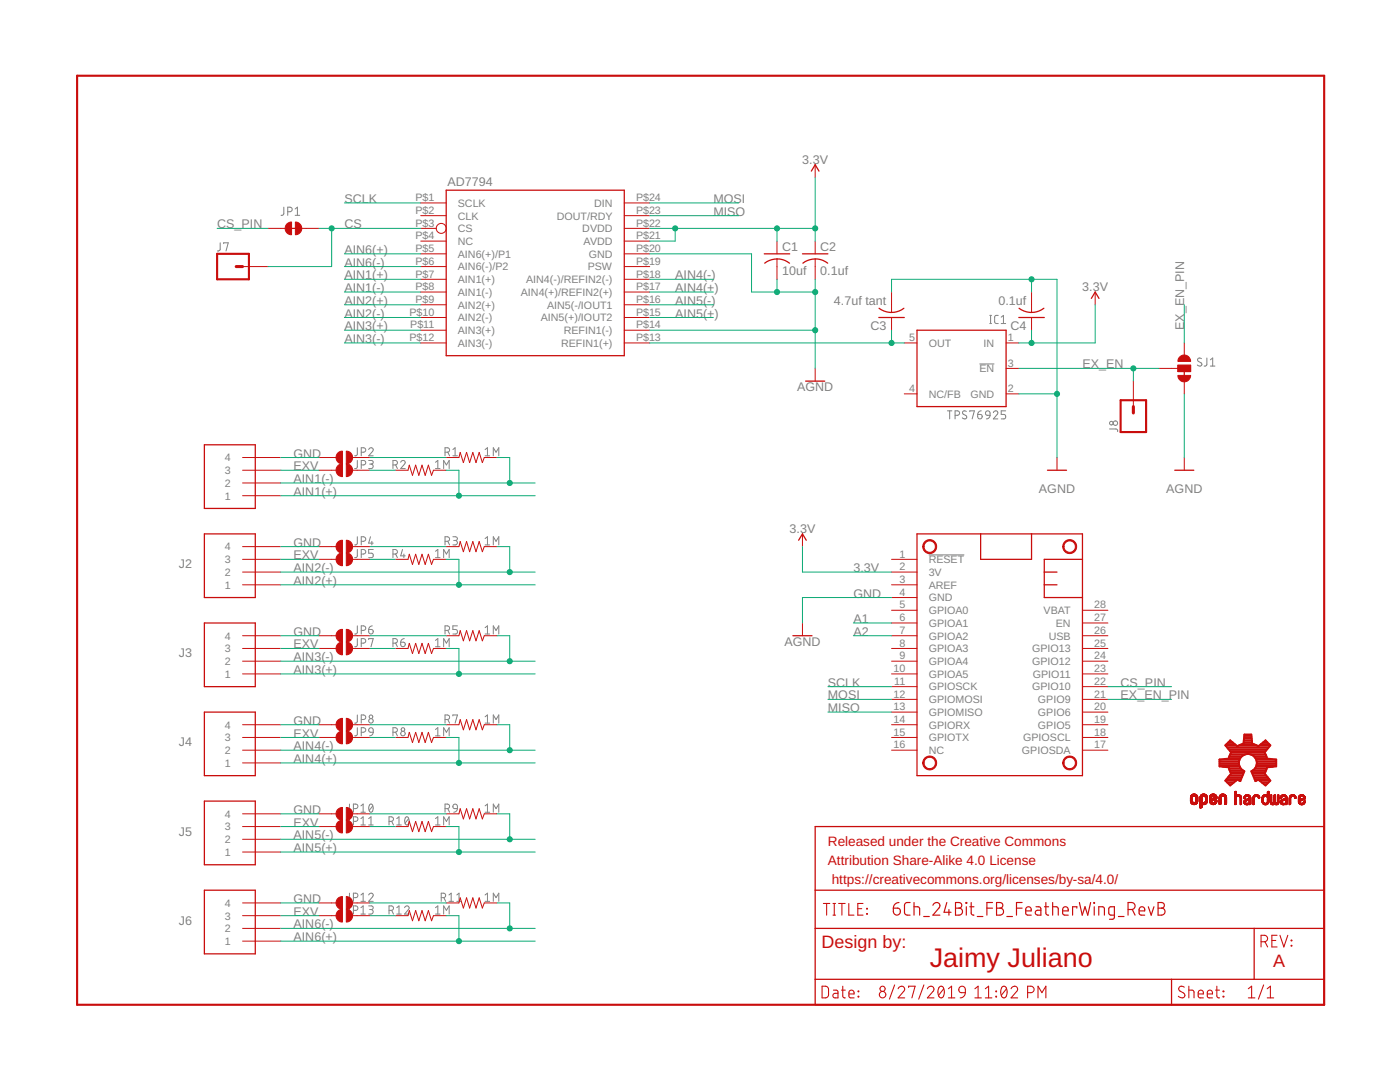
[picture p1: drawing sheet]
<svg xmlns="http://www.w3.org/2000/svg" width="279mm" height="216mm" viewBox="0 0 279 216" stroke-linecap="round" stroke-linejoin="round" font-family="sans-serif">
<g fill="none" stroke="#808080" stroke-width=".2">
<path d="M43.9 48.5v1.3l-.5 .3M44.6 48.6v-.1h1l-.5 1.6M56.6 41.3v1.4l-.5 .3M57.4 42.2h.5a.46 .46 0 0 0 .4-.4 .46 .46 0 0 0-.4-.5h-.5v1.7M58.9 43h.9M58.9 41.7l.5-.4v1.7M195.5 72.6h2.9M197.5 64.6h.4M197.5 62.9h.4M197.7 62.9v1.7M199.2 62.9h-.5l-.2 .4v1l.2 .2 .5 .1M199.8 64.6h.9"/>
<path d="M199.8 63.3l.5-.4v1.7M239.8 71.6a.42 .42 0 0 0-.6-.1 .42 .42 0 0 0-.1 .5l.7 .5a.46 .46 0 0 1-.2 .6 .46 .46 0 0 1-.6-.3M240.9 71.4l-.1 1.4-.5 .2M241.6 73h.9M241.6 71.8l.4-.4v1.6M71.3 89.3v1.4l-.2 .2-.3 .1M71.3 91.9v1.4l-.2 .2h-.3M72.1 90.2h.4a.44 .44 0 0 0 .5-.4 .44 .44 0 0 0-.5-.5h-.4v1.7M72.1 92.8h.4a.44 .44 0 0 0 .5-.5 .44 .44 0 0 0-.5-.4h-.4v1.6M73.6 89.7a.45 .45 0 0 1 .6-.3 .45 .45 0 0 1 .2 .7l-.8 .9h.9M73.6 91.9h.5a.36 .36 0 0 1 .4 .3 .36 .36 0 0 1-.4 .4h-.3M74 92.6a.44 .44 0 0 1 .5 .4 .44 .44 0 0 1-.5 .5h-.4"/>
<path d="M78.4 92.8h.5a.44 .44 0 0 0 .4-.5 .44 .44 0 0 0-.4-.4h-.5v1.6M79 92.8l.3 .7M80 92.2a.44 .44 0 0 1 .6-.3 .44 .44 0 0 1 .1 .7l-.7 .9h.9M86.9 92.2l.5-.3v1.6M86.9 93.5h.9M88.5 93.5v-1.6l.6 .9 .5-.9v1.6M88.8 90.2h.5a.44 .44 0 0 0 .4-.4 .44 .44 0 0 0-.4-.5h-.5v1.7M89.4 90.2l.3 .8M90.4 91h.9M90.4 89.7l.4-.4v1.7M96.8 89.7l.5-.4v1.7M96.8 91h.9"/>
<path d="M98.4 91v-1.7l.6 .9 .5-.9v1.7M189.1 82h.9M189.5 82v1.6M190.6 82.9h.5a.44 .44 0 0 0 .4-.5 .44 .44 0 0 0-.4-.4h-.5v1.6M192.8 82.1a.41 .41 0 0 0-.6-.1 .41 .41 0 0 0 .1 .7l.5 .2a.44 .44 0 0 1-.1 .7 .44 .44 0 0 1-.7-.2M193.5 82.1v-.1h1l-.5 1.6M195.1 82.7h.6a.45 .45 0 0 1 .3 .5 .45 .45 0 0 1-.5 .4 .45 .45 0 0 1-.4-.5zM195.8 82l-.4 .1-.3 .6M196.8 82.1l.3-.1 .3 .1 .2 .8-.8-.1-.1-.4zM197.6 82.9l-.3 .6-.5 .1M198.2 82.3a.44 .44 0 0 1 .7-.3 .44 .44 0 0 1 .1 .7l-.8 .9h.9M200.7 82h-.9v.7h.5a.45 .45 0 0 1 .4 .4 .45 .45 0 0 1-.4 .5h-.5"/>
<path d="M221.4 85.6h1.4l.2 .2 .1 .3M71.3 107.1v1.4l-.2 .2h-.3M71.3 109.6v1.5l-.2 .2h-.3M72.1 108h.4a.46 .46 0 0 0 .5-.4 .46 .46 0 0 0-.5-.5h-.4v1.6M72.1 110.6h.4a.46 .46 0 0 0 .5-.5 .46 .46 0 0 0-.5-.5h-.4v1.7M73.9 107.1l-.3 1.3h.9M74.2 108v.7M74.5 109.6h-.9v.8h.5a.45 .45 0 0 1 .4 .4 .45 .45 0 0 1-.4 .5h-.5M78.4 110.6h.5a.46 .46 0 0 0 .4-.5 .46 .46 0 0 0-.4-.5h-.5v1.7M79 110.6l.3 .7M80.3 109.6l-.3 1.3h.9M80.6 110.6v.7"/>
<path d="M86.9 110l.5-.4v1.7M86.9 111.3h.9M88.5 111.3v-1.7l.6 1 .5-1v1.7M88.8 108h.5a.46 .46 0 0 0 .4-.4 .46 .46 0 0 0-.4-.5h-.5v1.6M89.4 108l.3 .7M90.4 107.1h.5a.37 .37 0 0 1 .4 .4 .37 .37 0 0 1-.4 .3h-.3M90.8 107.8a.44 .44 0 0 1 .5 .5 .44 .44 0 0 1-.5 .4h-.4M96.8 107.5l.5-.4v1.6M96.8 108.7h.9M98.4 108.7v-1.6l.6 .9 .5-.9v1.6M185.3 110.7h7.1M71.3 124.9v1.4l-.2 .2h-.3"/>
<path d="M71.3 127.4v1.4l-.2 .2-.3 .1M72.1 125.8h.4a.46 .46 0 0 0 .5-.5 .46 .46 0 0 0-.5-.4h-.4v1.6M72.1 128.3h.4a.46 .46 0 0 0 .5-.4 .46 .46 0 0 0-.5-.5h-.4v1.7M73.6 125.6h.5a.45 .45 0 0 1 .4 .5 .45 .45 0 0 1-.5 .4 .45 .45 0 0 1-.4-.4zM73.6 127.6v-.2h.9l-.5 1.7M74.3 124.9l-.4 .1-.3 .6M78.4 128.3h.5a.46 .46 0 0 0 .4-.4 .46 .46 0 0 0-.4-.5h-.5v1.7M79 128.3l.3 .8M80 128.1h.5a.45 .45 0 0 1 .4 .5 .45 .45 0 0 1-.5 .4 .45 .45 0 0 1-.4-.4zM80.7 127.4l-.2 .1a.66 .66 0 0 0-.5 .6M86.9 127.8l.5-.4v1.7M86.9 129.1h.9"/>
<path d="M88.5 129.1v-1.7l.6 .9 .5-.9v1.7M88.8 125.8h.5a.46 .46 0 0 0 .4-.5 .46 .46 0 0 0-.4-.4h-.5v1.6M89.4 125.8l.3 .7M91.3 124.9h-.9v.7h.5a.46 .46 0 0 1 .4 .5 .46 .46 0 0 1-.4 .4h-.5M96.8 125.2l.5-.3v1.6M96.8 126.5h.9M98.4 126.5v-1.6l.6 .9 .5-.9v1.6M71.3 142.7v1.4l-.2 .2h-.3M71.3 145.2v1.4l-.2 .2h-.3M72.1 143.6h.4a.46 .46 0 0 0 .5-.5 .46 .46 0 0 0-.5-.4h-.4v1.6M72.1 146.1h.4a.46 .46 0 0 0 .5-.4 .46 .46 0 0 0-.5-.5h-.4v1.6M73.7 145.3l.3-.1 .4 .1 .1 .8-.8-.1-.1-.4z"/>
<path d="M74.5 146.1a.7 .7 0 0 1-.7 .7M78.4 146.1h.5a.46 .46 0 0 0 .4-.4 .46 .46 0 0 0-.4-.5h-.5v1.6M79 146.1l.3 .7M86.9 145.6l.5-.4v1.6M86.9 146.8h.9M88.5 146.8v-1.6l.6 .9 .5-.9v1.6M88.8 143.6h.5a.46 .46 0 0 0 .4-.5 .46 .46 0 0 0-.4-.4h-.5v1.6M89.4 143.6l.3 .7M90.4 142.9v-.2h.9l-.5 1.6M96.8 143l.5-.3v1.6M96.8 144.3h.9M98.4 144.3v-1.6l.6 .9 .5-.9v1.6"/>
<path d="M69.7 160.4v1.4l-.5 .3M69.7 163v1.4l-.5 .2M69.7 178.2v1.4l-.5 .3M70.5 161.4h.5a.46 .46 0 0 0 .4-.5 .46 .46 0 0 0-.4-.5h-.5v1.7M70.5 163.9h.5a.46 .46 0 0 0 .4-.5 .46 .46 0 0 0-.4-.4h-.5v1.6M70.5 179.1h.5a.44 .44 0 0 0 .4-.4 .44 .44 0 0 0-.4-.5h-.5v1.7M72 162.1h.9M72 164.6h.9M72 179.9h.9M72 160.8l.5-.4v1.7M72 163.3l.5-.3v1.6M72 178.6l.5-.4v1.7"/>
<path d="M73.6 178.6a.45 .45 0 0 1 .6-.4 .45 .45 0 0 1 .2 .7l-.8 1h.9M73.6 164.6h.9M73.6 163.3l.4-.3v1.6M73.8 160.5l.2-.1a.97 .97 0 0 1 0 1.7 1.02 1.02 0 0 1-.2-1.6zM74.4 160.8l-.7 .9M77.6 163.9h.5a.46 .46 0 0 0 .4-.5 .46 .46 0 0 0-.4-.4h-.5v1.6M78.2 163.9l.3 .7M79.2 164.6h.9M79.2 163.3l.4-.3v1.6M81 163.1l.2-.1a.95 .95 0 0 1 0 1.6 1.04 1.04 0 0 1-.2-1.5zM81.6 163.3l-.8 1M86.9 163.3l.5-.3v1.6"/>
<path d="M86.9 164.6h.9M88.1 179.1h.4a.44 .44 0 0 0 .4-.4 .44 .44 0 0 0-.4-.5h-.4v1.7M88.5 164.6v-1.6l.6 .9 .5-.9v1.6M88.6 179.1l.3 .8M88.8 161.4h.5a.46 .46 0 0 0 .4-.5 .46 .46 0 0 0-.4-.5h-.5v1.7M89.4 161.4l.3 .7M89.6 179.9h.9M89.6 178.6l.4-.4v1.7M90.5 160.6l.3-.2 .3 .2 .2 .8-.8-.2-.1-.3zM91.2 179.9h.9M91.2 178.6l.4-.4v1.7M91.3 161.4l-.2 .4-.5 .3"/>
<path d="M96.8 160.8l.5-.4v1.7M96.8 178.6l.5-.4v1.7M96.8 162.1h.9M96.8 179.9h.9M98.4 162.1v-1.7l.6 1 .5-1v1.7M98.4 179.9v-1.7l.6 .9 .5-.9v1.7M69.7 180.8v1.4l-.5 .2M70.5 181.7h.5a.44 .44 0 0 0 .4-.5 .44 .44 0 0 0-.4-.4h-.5v1.6M72 182.4h.9M72 181.1l.5-.3v1.6M73.6 180.8h.5a.36 .36 0 0 1 .4 .3 .36 .36 0 0 1-.4 .4h-.3M74 181.5a.46 .46 0 0 1 .5 .4 .46 .46 0 0 1-.5 .5h-.4"/>
<path d="M77.6 181.7h.5a.44 .44 0 0 0 .4-.5 .44 .44 0 0 0-.4-.4h-.5v1.6M78.2 181.7l.3 .7M79.2 182.4h.9M79.2 181.1l.4-.3v1.6M80.8 181.1a.44 .44 0 0 1 .6-.3 .44 .44 0 0 1 .1 .7l-.7 .9h.9M86.9 181.1l.5-.3v1.6M86.9 182.4h.9M88.5 182.4v-1.6l.6 .9 .5-.9v1.6"/>
<circle cx="221.8" cy="84.4" r=".36"/>
<circle cx="222.6" cy="84.4" r=".45"/>
<circle cx="74" cy="143.8" r=".45"/>
<circle cx="74" cy="143" r=".36"/>
<circle cx="80.4" cy="145.6" r=".36"/>
<circle cx="80.4" cy="146.4" r=".46"/>
</g>
<g fill="none" stroke="#c90d0c" stroke-width=".25">
<path d="M89 38h35.6v33h-35.6zM161.9 34.1l.8-1.2 .7 1.2M57.8 45.6h1.8M152.5 50.7h5.1M152.6 52.5a4 4 0 0 1 5 0M160.1 50.7h5.1M160.2 52.5a4 4 0 0 1 5 0M217.8 59.5l.8-1.2 .7 1.2M160.8 76.1h3.8M175.4 63.4h5.1M175.4 61.5l1 .5 1.5 .4M180.4 61.5l-.9 .5-1.6 .3"/>
<path d="M183 65.9h17.8v15.2h-17.8zM203.3 63.4h5.1M203.4 61.5l.9 .5 1.6 .4M208.3 61.5l-.9 .5-1.5 .3M236.3 73.5v2.6M40.8 88.8h10.1v12.7h-10.1zM209 93.8h3.9M234.4 93.8h3.9M40.8 106.5h10.1v12.7h-10.1zM159.4 107.8l.7-1.3 .8 1.3M183 106.5h33v48.3h-33zM195.7 106.5v5.1h10.2v-5.1"/>
<path d="M208.4 114.2h2.5M208.4 116.7h2.5M216 111.6h-7.6v7.6h7.6M40.8 124.3h10.1v12.7h-10.1zM158.2 126.9h3.9M40.8 142.1h10.1v12.7h-10.1zM40.8 159.9h10.1v12.7h-10.1zM40.8 177.6h10.1v12.7h-10.1zM162.7 177.6h101.6M162.7 164.9h101.6v35.6h-101.6zM162.7 185.3h101.6M162.7 195.4h101.6"/>
<path d="M233.8 195.4v5.1M250.3 185.3v10.1"/>
</g>
<g fill="none" stroke="#c90d0c" stroke-width=".2">
<path d="M162.7 32.9v2.5M48.4 53.2h5.1M53.5 45.6h3.4M60.2 45.6h3.4M84 40.5h5M84 43h5M84 45.6h3.1M84 48.1h5M84 50.7h5M84 53.2h5M84 55.7h5M84 58.3h5"/>
<path d="M124.6 40.5h5.1M124.6 43h5.1M124.6 45.6h5.1M124.6 48.1h5.1M124.6 50.7h5.1M124.6 53.2h5.1M124.6 55.7h5.1M124.6 58.3h5.1M155.1 48.1v2.6M155.1 51.7v4M162.7 48.1v2.6M162.7 51.7v4"/>
<path d="M177.9 58.3v4M205.9 58.3v4M218.6 58.3v2.5M84 60.8h5M84 63.4h5M84 65.9h5M84 68.4h5M124.6 60.8h5.1M124.6 63.4h5.1M124.6 65.9h5.1M124.6 68.4h5.1M162.7 73.5v2.6"/>
<path d="M177.9 63.4v2.5M180.5 68.4h2.5M180.5 78.6h2.5M200.8 68.4h2.5M200.8 73.5h2.5M200.8 78.6h2.5M205.9 63.4v2.5M226.2 76.1v5M231.3 73.5h3.8M235.1 72.9h2.5v1.2h-2.5zM236.3 68.4v2.6M236.3 76.1v2.5"/>
<path d="M48.4 98.9h7.6M48.4 96.4h7.6M48.4 93.8h7.6M48.4 91.3h7.6M63.6 93.8h3.5M63.6 91.3h3.5M70.4 93.8h3.4M70.4 91.3h3.4M78.9 93.8h2.5l.3-1 .6 2 .7-2 .6 2 .6-2 .7 2 .6-2 .6 2 .4-1h2.5M89 91.3h2.6l.2-1 .7 2 .6-2 .6 2 .7-2 .6 2 .6-2 .7 2 .3-1h2.6M210.9 91.3v2.5M236.3 91.3v2.5"/>
<path d="M48.4 111.6h7.6M48.4 114.2h7.6M48.4 116.7h7.6M48.4 109.1h7.6M63.6 111.6h3.5M63.6 109.1h3.5M70.4 111.6h3.4M70.4 109.1h3.4M78.9 111.6h2.5l.3-1 .6 2 .7-2 .6 2 .6-2 .7 2 .6-2 .6 2 .4-1h2.5M89 109.1h2.6l.2-1 .7 2 .6-2 .6 2 .7-2 .6 2 .6-2 .7 2 .3-1h2.6M160.1 106.5v2.6M177.9 111.6h5.1"/>
<path d="M177.9 114.2h5.1M177.9 116.7h5.1M177.9 119.2h5.1M48.4 126.9h7.6M48.4 129.4h7.6M48.4 131.9h7.6M48.4 134.5h7.6M63.6 126.9h3.5M63.6 129.4h3.5M70.4 126.9h3.4M70.4 129.4h3.4M78.9 129.4h2.5l.3-1 .6 2 .7-2 .6 2 .6-2 .7 2 .6-2 .6 2 .4-1h2.5"/>
<path d="M89 126.9h2.6l.2-1.1 .7 2.1 .6-2.1 .6 2.1 .7-2.1 .6 2.1 .6-2.1 .7 2.1 .3-1h2.6M160.1 124.3v2.6M177.9 121.8h5.1M177.9 124.3h5.1M177.9 126.9h5.1M177.9 129.4h5.1M177.9 131.9h5.1M177.9 134.5h5.1M177.9 137h5.1M177.9 139.6h5.1M216 121.8h5.1M216 124.3h5.1"/>
<path d="M216 126.9h5.1M216 129.4h5.1M216 131.9h5.1M216 134.5h5.1M216 137h5.1M216 139.6h5.1M48.4 144.6h7.6M48.4 147.2h7.6M48.4 149.7h7.6M48.4 152.2h7.6M63.6 144.6h3.5M63.6 147.2h3.5"/>
<path d="M70.4 144.6h3.4M70.4 147.2h3.4M78.9 147.2h2.5l.3-1.1 .6 2.1 .7-2.1 .6 2.1 .6-2.1 .7 2.1 .6-2.1 .6 2.1 .4-1h2.5M89 144.6h2.6l.2-1 .7 2 .6-2 .6 2 .7-2 .6 2 .6-2 .7 2 .3-1h2.6M177.9 142.1h5.1M177.9 144.6h5.1M177.9 147.2h5.1M177.9 149.7h5.1M216 142.1h5.1M216 144.6h5.1M216 147.2h5.1M216 149.7h5.1"/>
<path d="M237.6 159.9h.4M237.6 159.8h.4M237.6 159.7h.4M237.6 159.6h.4M237.6 159.5h.4M237.6 159.4h.4M237.6 159.3h.4M237.6 159.2h.4M237.6 160h.4M237.6 159h.4M237.7 158.8h1.3M237.7 158.7h1.2"/>
<path d="M237.8 158.7h1.1M237.8 158.6h1M237.9 158.5h.8M238 159.1h-.4M238 158.9l-.4 .1M238 158.5h.6M238.1 158.9h-.5M238.2 158.4h.3M238.2 158.8l-.6 .1M238.4 158.8l.6 .1M238.5 158.9h.5M238.6 158.9h.4"/>
<path d="M238.6 159h.4M238.6 159.9h.4M238.6 159.8h.4M238.6 159.7h.4M238.6 159.6h.4M238.6 159.5h.4M238.6 159.4h.4M238.6 159.3h.4M238.6 159.2h.4M238.6 159.1h.4M239 159.9l-.4 .1M239.5 160h.4"/>
<path d="M239.5 159.9l.4 .1M239.5 159.9h.4M239.5 159.8h.4M239.5 159.7h.4M239.5 159.6h.4M239.5 159.5h.4M239.5 159.4h.4M239.5 159.3h.4M239.5 159.2h.4M239.5 159.1h.4M239.5 159h.4M239.6 158.8h1.3"/>
<path d="M239.6 158.8h1.2M239.6 158.7h1.2M239.7 158.6h1M239.8 158.6h.9M239.9 158.5h.7M240 158.9l-.5 .1M240 158.5h.5M240 158.9h-.5M240.1 158.4h.3M240.1 158.8l-.6 .1M240.3 158.8h.6M240.5 158.9h.4"/>
<path d="M240.5 159h.5M240.6 159.9h.4M240.6 159.1h.4M240.6 159.8h.4M240.6 159.7h.4M240.6 159.6h.4M240.6 159.5h.4M240.6 159.4h.4M240.6 159.3h.4M240.6 159.2h.4M240.9 160h-.4M241 159.9l-.5 .1"/>
<path d="M241.4 159.9l.4 .1M241.4 159.9h.4M241.4 159.3l.4 .1M241.4 159.3h.4M241.4 159.2h.4M241.4 159h.4M241.4 160h.5M241.5 158.8h1.3M241.5 158.7h1.3M241.5 158.7h1.2M241.6 158.7h1.1M241.6 158.6h1"/>
<path d="M241.7 158.6h.9M241.8 158.5h.7M241.8 159.1h-.4M241.9 159.4h.9M241.9 158.9l-.5 .1M241.9 158.5h.5M241.9 159.8h-.5M241.9 158.9h-.5M242 159.3h.8M242 158.4h.3M242 158.8l-.6 .1M242 159.7l-.6 .1"/>
<path d="M242.1 159.3h.7M242.1 159.7h-.7M242.2 158.8l.6 .1M242.3 159.2h.5M242.3 159.6l-.9 .1M242.3 159.6h-.9M242.3 158.9h.5M242.4 158.9h.4M242.4 159.1h.4M242.4 159h.4M242.4 159.9h.4M242.5 159.9h.3"/>
<path d="M242.5 159.8h.3M242.5 159.5l-1.1 .1M242.6 159.7h.2M242.6 159.5h-1.2M242.7 159.4l-1.3 .1M242.8 159.4h-1.4M242.8 160h-.4M243.3 160h.4M243.3 159.9h.4M243.3 159.8h.4M243.3 159.7h.4M243.3 159.6h.4"/>
<path d="M243.3 159.5h.4M243.3 159.4h.4M243.3 159.3h.4M243.3 159.2h.4M243.3 159.1h.4M243.3 159h.4M243.4 158.8h1.3M243.4 158.7h1.3M243.4 158.7h1.2M243.5 158.7h1.1M243.5 158.6h1M243.6 158.6h.9"/>
<path d="M243.7 158.5h.7M243.8 159h-.5M243.8 158.5h.5M243.8 158.9h-.4M243.9 158.4h.3M243.9 158.8l-.5 .1M244.2 158.8l.5 .1M244.3 158.9h.4M244.3 158.9l.5 .1M244.3 159h.5M244.4 159h.4M244.4 160h.4"/>
<path d="M244.4 159.9h.4M244.4 159.8h.4M244.4 159.7h.4M244.4 159.6h.4M244.4 159.5h.4M244.4 159.4h.4M244.4 159.3h.4M244.4 159.2h.4M244.4 159.1h.4M246.4 158.1h.3M246.4 160h.3M246.4 159.9h.3"/>
<path d="M246.4 159.8h.3M246.4 159.7h.3M246.4 159.6h.3M246.4 159.5h.3M246.4 159.4h.3M246.4 159.3h.3M246.4 159.2h.3M246.4 159.1h.3M246.4 159h.4M246.4 158.9h1.3M246.4 158.8h1.2M246.4 158.7l1.2 .1"/>
<path d="M246.4 158.7h1.2M246.4 158.6l1.1 .1M246.4 158.6h.3M246.4 158.5h.3M246.4 158.4h.3M246.4 158.3h.3M246.4 158.2h.3M246.4 158h.3M246.5 158h.2M246.5 157.9h.2M246.7 159.2h-.3M246.8 158.6h.6"/>
<path d="M246.9 158.9l-.5 .1M246.9 158.9h-.5M246.9 158.6h.4M247.3 158.9h.4M247.4 158.9l.4 .1M247.4 159h.4M247.4 159l.4 .1M247.5 159.1h.3M247.5 159.2h.3M247.5 160h.3M247.5 159.9h.3M247.5 159.8h.3"/>
<path d="M247.5 159.7h.3M247.5 159.6h.3M247.5 159.5h.3M247.5 159.4h.3M247.5 159.3h.3M248.2 159.2h.3M248.3 159.9h.3M248.3 159h.3M248.3 158.9h1.2M248.4 159.3l-.1 .1M248.4 158.8h1.1M248.5 158.7l.9 .1"/>
<path d="M248.5 158.7h.9M248.5 159.3h-.3M248.5 160h-.3M248.5 159.2h-.2M248.5 158.7h.8M248.6 159.6h1M248.6 159.9l-.4 .1M248.6 159.1h-.3M248.6 158.6h.6M248.7 159.9h-.4M248.7 159.5h.9M248.7 158.9l-.4 .1"/>
<path d="M248.7 158.9h-.4M248.7 158.6h.4M248.8 159.8h-.5M248.8 159.5h.8M248.9 159.4h.7M248.9 159.7l-.6 .1M249 159.7h-.7M249 159.4h.6M249.1 158.9h.4M249.2 158.9l.4 .1M249.2 159.6l-.8 .1M249.2 159.3h.4"/>
<path d="M249.2 159h.4M249.3 159.3h.3M249.3 159h.3M249.3 159.6h.3M249.3 159.1h.3M249.3 160h.3M249.3 159.9h.3M249.3 159.8h.3M249.3 159.7h.3M249.3 159.2h.3M249.6 159.6h-1.1M250.1 160h.3"/>
<path d="M250.1 159.9h.3M250.1 159.8h.3M250.1 159.7h.3M250.1 159.6h.3M250.1 159.5h.3M250.1 159.4h.3M250.1 159.3h.3M250.1 159.2h.3M250.1 159h.3M250.2 158.8h1.1M250.2 158.8h1M250.3 158.7h.9"/>
<path d="M250.4 158.7h.7M250.4 159.1h-.3M250.4 159h-.3M250.4 158.6h.6M250.5 158.9l-.4 .1M250.5 158.9h-.4M250.5 158.6h.4M250.9 158.9h.4M251 158.9l.4 .1M251.1 159h.3M251.1 159.1h.3M251.1 159.2h.3"/>
<path d="M251.1 159.3h.2M251.3 158.9h-1.2M251.4 159.2l-.3 .1M251.8 159.9h.4M251.8 159.8h.4M251.8 159.7h.4M251.8 159.6h.4M251.8 159.5h.4M251.8 159.4h.4M251.8 159.3h.4M251.9 159.9h.3M251.9 159.2h.3"/>
<path d="M251.9 160h.3M252 158.8h1.2M252.1 158.8h1.1M252.1 158.7h1.1M252.2 158.7h1M252.2 159.1h-.3M252.2 159l-.3 .1M252.2 159h-.3M252.3 158.6h.5M252.3 158.9l-.4 .1M252.3 158.6h.4M252.4 158.9h-.5"/>
<path d="M252.7 158.9h.5M252.8 158.9h.4M252.9 159h.3M252.9 160h.3M252.9 159.9h.3M252.9 159.8h.3M252.9 159.7h.3M252.9 159.6h.3M252.9 159.5h.3M252.9 159.4h.3M252.9 159.3h.3M252.9 159.2h.3"/>
<path d="M252.9 159.1h.3M252.9 158.6h.3M252.9 158.5h.3M252.9 158.4h.3M252.9 158.3h.3M252.9 158.2h.3M252.9 158.1h.3M252.9 158h.3M253 158h.2M253 157.9h.2M253.2 158.8l-1.2 .1M253.5 160h.3"/>
<path d="M253.5 159.9h.3M253.5 159.8h.3M253.5 159.7h.3M253.5 159.6h.3M253.5 159.5h.3M253.5 159.4h.3M253.5 159.3h.3M253.5 159.2h.3M253.5 159.1h.3M253.5 159h.3M253.5 158.9h.3M253.5 158.8h.3"/>
<path d="M253.5 158.7h.3M253.6 158.7h.2M253.7 158.6h.1M254.2 160h.3M254.2 159.9h.3M254.2 159.8h.3M254.2 159.7h.3M254.2 159.6h.3M254.2 159.5h.3M254.2 159.4h.3M254.2 159.3h.3M254.2 159.2h.3"/>
<path d="M254.2 159.1h.3M254.2 159h.3M254.2 158.9h.3M254.2 158.8h.3M254.2 158.7h.3M254.3 158.7h.2M254.4 158.6h.1M254.9 160h.3M254.9 159.9h.3M254.9 159.8h.3M254.9 159.7h.3M254.9 159.6h.3"/>
<path d="M254.9 159.5h.3M254.9 159.4h.3M254.9 159.3h.3M254.9 159.2h.3M254.9 159.1h.3M254.9 159h.3M254.9 158.9h.3M254.9 158.8h.3M254.9 158.7h.3M255 158.7h.2M255.1 158.6h.1M255.5 160h.3"/>
<path d="M255.5 159.2h.3M255.6 158.9h1.2M255.6 159.3l-.1 .1M255.7 158.8h1M255.7 159.3h-.2M255.7 158.7h.9M255.8 159.2l-.3 .1M255.8 159.2h-.3M255.8 159.9l-.3 .1M255.8 159.6h1M255.8 159.1h-.3M255.8 158.7h.7"/>
<path d="M255.8 159l-.3 .1M255.9 159.9h-.4M255.9 159h-.4M255.9 158.6h.6M255.9 159.5h.9M255.9 158.9l-.3 .1M256 158.6h.3M256 158.9h-.4M256.1 159.8h-.6M256.1 159.5h.7M256.2 159.4h.6M256.2 159.7l-.6 .1"/>
<path d="M256.3 159.7h-.7M256.3 159.4h.5M256.3 158.9h.5M256.4 159.3h.4M256.4 158.9l.4 .1M256.5 159.6l-.9 .1M256.5 159h.3M256.5 159.3h.3M256.5 159.1h.3M256.6 159.6h.2M256.6 159.2h.2M256.6 160h.2"/>
<path d="M256.6 159.9h.2M256.6 159.8h.2M256.6 159.7h.2M256.8 159.6h-1.1M257.3 160h.3M257.3 159.9h.3M257.3 159.8h.3M257.3 159.7h.3M257.3 159.6h.3M257.3 159.5h.3M257.3 159.4h.3M257.3 159.3h.3"/>
<path d="M257.3 159.2h.3M257.3 159h.4M257.5 158.8h1M257.5 158.7l1 .1M257.5 158.7h.9M257.6 158.7h.8M257.6 159.1h-.3M257.7 159l-.4 .1M257.7 158.6h.6M257.7 158.9l-.4 .1M257.8 158.6h.4M257.8 158.9h-.4"/>
<path d="M258.2 158.9h.4M258.2 158.9l.4 .1M258.3 159h.3M258.3 159h.4M258.4 159.2h.3M258.4 159.1h.3M258.6 158.9h-1.2M258.6 159.3h-.2M258.7 159.2l-.3 .1M259.1 160h.3M259.1 159.9h.3M259.1 159.9h.4"/>
<path d="M259.1 159.5h1.1M259.1 159.5h.3M259.1 159.4h.3M259.1 159.3h.3M259.1 159.2h.3M259.1 159.1h.3M259.2 158.9h1.2M259.3 158.8h1M259.3 158.7h1M259.4 158.7h.8M259.5 159l-.4 .1M259.5 159.9h-.4"/>
<path d="M259.5 159h-.4M259.5 158.6h.6M259.6 158.9l-.4 .1M259.6 158.9h-.4M259.6 158.6h.4M259.7 159.8h-.6M259.8 159.7l-.7 .1M259.8 159.7h-.7M259.9 159.4h.6M260 159.3h.5M260 158.9h.4M260 159.6l-.9 .1"/>
<path d="M260 158.9l.5 .1M260.1 159.6h-1M260.1 159.3h.4M260.1 159h.4M260.2 159.1h.3M260.2 159.2h.3M260.2 159.9h.3M260.3 159.8h.2M260.3 159.5h-.8M260.4 159.4l-.7 .1M260.5 159.4h-.8M48.4 170h7.6"/>
<path d="M48.4 167.5h7.6M48.4 164.9h7.6M48.4 162.4h7.6M63.6 164.9h3.5M63.6 162.4h3.5M70.4 164.9h3.4M70.4 162.4h3.4M78.9 164.9h2.5l.3-1 .6 2 .7-2 .6 2 .6-2 .7 2 .6-2 .6 2 .4-1h2.5M89 162.4h2.6l.2-1 .7 2 .6-2 .6 2 .7-2 .6 2 .6-2 .7 2 .3-1h2.6M237.6 160l.5 .1M237.6 160.1h.6M237.6 160.1l.7 .1"/>
<path d="M237.7 160.2h1.3M237.7 160.2h1.2M237.7 160.3h1.2M237.8 160.3h1M237.8 160.4h1M237.9 160.4h.8M238 160.5h.7M238.2 160.5h.2M238.5 160.1h.5M238.6 160h.4M239 160.1l-.6 .1M239 160.1h-.6"/>
<path d="M239.5 161.1h.4M239.5 161h.4M239.5 160.9h.4M239.5 160.8h.4M239.5 160.7h.4M239.5 160.6h.4M239.5 160.5h.4M239.5 160.1l.7 .1M239.5 160.1h.6M239.5 160h.5M239.5 161.2h.1M239.8 161.2h-.3"/>
<path d="M239.8 161.1l-.3 .1M240.1 160.5h.2M240.4 160.1h.5M240.5 160h.4M240.6 160.5h-1.1M240.6 160.4l-1.1 .1M240.7 160.4h-1.2M240.7 160.3l-1.2 .1M240.8 160.3h-1.3M240.8 160.2l-1.3 .1M240.9 160.2h-1.4M240.9 160.1l-.6 .1"/>
<path d="M241.4 160.1h.6M241.4 160l.5 .1M241.5 160.1l.6 .1M241.5 160.2h1.3M241.5 160.2h1.2M241.6 160.3h1.1M241.7 160.4h.9M241.7 160.4h.8M241.8 160.5h.7M242 160.5h.3M242.4 160.1h.4M242.8 160.1l-.6 .1"/>
<path d="M242.8 160.1h-.5M243.3 160.5h.3M243.3 160.3h.4M243.3 160.2h.4M243.3 160.1h.4M243.6 160.4l-.3 .1M243.7 160.4h-.4M244.4 160.3h.4M244.4 160.2h.4M244.4 160.1h.4M244.6 160.5h-.2M244.7 160.4l-.3 .1"/>
<path d="M244.8 160.4h-.4M246.4 160.4h.3M246.4 160.3h.3M246.4 160.2h.3M246.4 160.1h.3M246.5 160.5l-.1 .1M246.7 160.5h-.3M247.5 160.4h.3M247.5 160.3h.3M247.5 160.2h.3M247.5 160.1h.3M247.6 160.5l-.1 .1"/>
<path d="M247.8 160.5h-.3M247.8 160.4l-.3 .1M248.2 160.1h.4M248.2 160h.3M248.3 160.2l.4 .1M248.3 160.2h.3M248.3 160.1h.3M248.3 160.3h.8M248.4 160.4h.7M248.4 160.4h.8M248.5 160.5h.7M248.6 160.5h.5"/>
<path d="M248.8 160.6h-.1M248.9 160.6h.1M248.9 160.3h.2M249.3 160.4h.3M249.3 160.3h.3M249.3 160.2h.3M249.3 160.1h.3M249.4 160.5l-.1 .1M249.6 160.5h-.3M249.6 160.4l-.3 .1M250.1 160.3h.3M250.1 160.2h.3"/>
<path d="M250.1 160.1h.3M250.2 160.5l-.1 .1M250.3 160.5h-.2M250.3 160.4l-.2 .1M250.4 160.4h-.3M251.9 160l.3 .1M251.9 160.2h.4M251.9 160.1l.4 .1M251.9 160.1h.3M251.9 160.2l.6 .1M252 160.3h1.1M252.1 160.4h.9"/>
<path d="M252.2 160.5h.7M252.3 160.5h.5M252.5 160.6h.1M252.6 160.3h.6M252.8 160.2h.4M253.2 160.1h-.3M253.5 160.2l.4 .1M253.5 160.2h.4M253.5 160.1l.4 .1M253.5 160.1h.3M253.6 160.3h1.5M253.6 160.4h1.5"/>
<path d="M253.7 160.5h1.3M253.8 160.5h.4M253.9 160.6h.1M254 160.6h.1M254 160.3h.7M254.2 160.2h.4M254.2 160.1h.3M254.5 160.5h.4M254.8 160.6h.1M254.9 160.2h.3M254.9 160.1h.3M255.1 160.4h-1.5"/>
<path d="M255.2 160.3h-1.6M255.2 160.2l-.4 .1M255.5 160.1h.3M255.5 160.2h.4M255.5 160.2l.5 .1M255.5 160.3h.8M255.6 160.3l.8 .1M255.6 160.4h.8M255.7 160.4h.7M255.7 160.5h.7M255.9 160.5h.4M256 160.6h.2"/>
<path d="M256.2 160.3h.1M256.6 160.4h.2M256.6 160.3h.2M256.6 160.2h.2M256.6 160.1h.2M256.7 160.5l-.1 .1M256.8 160.5h-.2M257.3 160.5h.1M257.3 160.4h.3M257.3 160.3h.3M257.3 160.2h.3M257.3 160.1h.3"/>
<path d="M257.6 160.5h-.3M257.6 160.4l-.3 .1M259.1 160.1h.4M259.2 160.2l.5 .1M259.2 160.2h.4M259.2 160.3h1.1M259.3 160.4h1M259.4 160.4h.8M259.4 160.5h.8M259.5 160.5h.6M259.7 160.6h.1M259.8 160.6h.1"/>
<path d="M260 160.2h.4M260.1 160.1h.4M260.2 160h.3M260.3 160.3l-1 .1M260.4 160.3h-.5M260.5 160.1l-.4 .1M48.4 187.8h7.6M48.4 185.3h7.6M48.4 182.7h7.6M48.4 180.2h7.6M63.6 182.7h3.5M63.6 180.2h3.5"/>
<path d="M70.4 182.7h3.4M70.4 180.2h3.4M78.9 182.7h2.5l.3-1 .6 2 .7-2 .6 2 .6-2 .7 2 .6-2 .6 2 .4-1h2.5M89 180.2h2.6l.2-1 .7 2 .6-2 .6 2 .7-2 .6 2 .6-2 .7 2 .3-1h2.6"/>
<circle cx="88.1" cy="45.6" r=".99"/>
</g>
<g fill="#c90d0c" stroke="#c90d0c" stroke-width=".2">
<path d="M212.5 151.3a1.4 1.4 0 0 1 2.2 .2 1.4 1.4 0 0 1-.8 2.1 1.4 1.4 0 0 1-1.8-1.4h.2a1.14 1.14 0 0 1 1.7-.9 1.14 1.14 0 0 1 .2 1.9 1.14 1.14 0 0 1-1.8-.7l-.1-.3h-.2z" fill-rule="evenodd"/>
<path d="M184.5 151.3a1.4 1.4 0 0 1 2.2 .2 1.4 1.4 0 0 1-.8 2.1 1.4 1.4 0 0 1-1.8-1.4h.3a1.14 1.14 0 0 1 1.6-1 1.14 1.14 0 0 1 .3 1.9 1.14 1.14 0 0 1-1.9-.6v-.3h-.3z" fill-rule="evenodd"/>
<path d="M184.5 108.1a1.39 1.39 0 0 1 2.2 .3 1.39 1.39 0 0 1-.8 2 1.39 1.39 0 0 1-1.8-1.3h.3a1.14 1.14 0 0 1 1.6-1.1 1.14 1.14 0 0 1 .3 1.9 1.14 1.14 0 0 1-1.9-.6v-.2h-.3z" fill-rule="evenodd"/>
<path d="M212.5 108.1a1.39 1.39 0 0 1 2.2 .3 1.39 1.39 0 0 1-.8 2 1.39 1.39 0 0 1-1.8-1.3h.2a1.14 1.14 0 0 1 1.7-1 1.14 1.14 0 0 1 .2 1.9 1.14 1.14 0 0 1-1.8-.7l-.1-.2h-.2z" fill-rule="evenodd"/>
<path d="M235.1 74.9h2.5a1.27 1.27 0 0 1-1.3 1.3 1.27 1.27 0 0 1-1.2-1.3z" fill-rule="evenodd"/>
<path d="M235.5 71.2a1.27 1.27 0 0 1 1.4-.2 1.27 1.27 0 0 1 .7 1.1h-2.5v-.4z" fill-rule="evenodd"/>
<path d="M58.9 44.3a1.3 1.3 0 0 1 1.3 1.3h-1.3z" fill-rule="evenodd"/>
<path d="M58.9 45.6h1.3a1.26 1.26 0 0 1-1.3 1.2z" fill-rule="evenodd"/>
<path d="M57.2 44.7l.5-.3 .5-.1v2.5a1.27 1.27 0 0 1-1.2-.7 1.27 1.27 0 0 1 .2-1.4z" fill-rule="evenodd"/>
<path d="M67.4 90.4l.5-.3 .4-.1v2.6a1.27 1.27 0 0 1-1.1-.8 1.27 1.27 0 0 1 .2-1.4z" fill-rule="evenodd"/>
<path d="M69.1 90a1.27 1.27 0 0 1 1.3 1.3 1.27 1.27 0 0 1-1.3 1.3z" fill-rule="evenodd"/>
<path d="M67.4 93l.5-.4h.4v2.5a1.27 1.27 0 0 1-1.1-.7 1.27 1.27 0 0 1 .2-1.4z" fill-rule="evenodd"/>
<path d="M69.1 92.6a1.27 1.27 0 0 1 1.3 1.2 1.27 1.27 0 0 1-1.3 1.3z" fill-rule="evenodd"/>
<path d="M67.4 108.2l.5-.3 .4-.1v2.5a1.27 1.27 0 0 1-1.1-.7 1.27 1.27 0 0 1 .2-1.4z" fill-rule="evenodd"/>
<path d="M69.1 107.8a1.27 1.27 0 0 1 1.3 1.3 1.27 1.27 0 0 1-1.3 1.2z" fill-rule="evenodd"/>
<path d="M67.4 110.8l.5-.4 .4-.1v2.6a1.27 1.27 0 0 1-1.1-.8 1.27 1.27 0 0 1 .2-1.3z" fill-rule="evenodd"/>
<path d="M69.1 110.3a1.27 1.27 0 0 1 1.3 1.3 1.27 1.27 0 0 1-1.3 1.3z" fill-rule="evenodd"/>
<path d="M67.4 126l.5-.4h.4v2.5a1.27 1.27 0 0 1-1.1-.7 1.27 1.27 0 0 1 .2-1.4z" fill-rule="evenodd"/>
<path d="M69.1 125.6a1.27 1.27 0 0 1 1.3 1.3 1.27 1.27 0 0 1-1.3 1.2z" fill-rule="evenodd"/>
<path d="M67.4 128.5l.5-.3 .4-.1v2.6a1.27 1.27 0 0 1-1.1-.8 1.27 1.27 0 0 1 .2-1.4z" fill-rule="evenodd"/>
<path d="M69.1 128.1a1.27 1.27 0 0 1 1.3 1.3 1.27 1.27 0 0 1-1.3 1.3z" fill-rule="evenodd"/>
<path d="M67.4 143.8l.5-.4 .4-.1v2.6a1.27 1.27 0 0 1-1.1-.8 1.27 1.27 0 0 1 .2-1.3z" fill-rule="evenodd"/>
<path d="M69.1 143.3a1.27 1.27 0 0 1 1.3 1.3 1.27 1.27 0 0 1-1.3 1.3z" fill-rule="evenodd"/>
<path d="M67.4 146.3l.5-.3 .4-.1v2.5a1.27 1.27 0 0 1-1.1-.7 1.27 1.27 0 0 1 .2-1.4z" fill-rule="evenodd"/>
<path d="M69.1 145.9a1.27 1.27 0 0 1 1.3 1.3 1.27 1.27 0 0 1-1.3 1.2z" fill-rule="evenodd"/>
<path d="M67.4 161.5l.5-.3 .4-.1v2.6a1.27 1.27 0 0 1-1.1-.8 1.27 1.27 0 0 1 .2-1.4z" fill-rule="evenodd"/>
<path d="M69.1 161.1a1.27 1.27 0 0 1 1.3 1.3 1.27 1.27 0 0 1-1.3 1.3z" fill-rule="evenodd"/>
<path d="M67.4 164.1l.5-.4h.4v2.5a1.27 1.27 0 0 1-1.1-.7 1.27 1.27 0 0 1 .2-1.4z" fill-rule="evenodd"/>
<path d="M69.1 163.7a1.27 1.27 0 0 1 1.3 1.2 1.27 1.27 0 0 1-1.3 1.3z" fill-rule="evenodd"/>
<path d="M67.4 179.3l.5-.3 .4-.1v2.5a1.27 1.27 0 0 1-1.1-.7 1.27 1.27 0 0 1 .2-1.4z" fill-rule="evenodd"/>
<path d="M69.1 178.9a1.27 1.27 0 0 1 1.3 1.3 1.27 1.27 0 0 1-1.3 1.2z" fill-rule="evenodd"/>
<path d="M67.4 181.9l.5-.4 .4-.1v2.6a1.27 1.27 0 0 1-1.1-.8 1.27 1.27 0 0 1 .2-1.3z" fill-rule="evenodd"/>
<path d="M69.1 181.4a1.27 1.27 0 0 1 1.3 1.3 1.27 1.27 0 0 1-1.3 1.3z" fill-rule="evenodd"/>
</g>
<path d="M235.1 72.9h2.5v1.2h-2.5z" fill="#c90d0c" stroke="#c90d0c" stroke-width=".2"/>
<path d="M15.4 15.1h248.9v185.4h-248.9zM43.3 50.7h6.4v5h-6.4zM223.6 79.9h5.1v6.3h-5.1z" fill="none" stroke="#c90d0c" stroke-width=".42"/>
<path d="M47.1 53.2h1.3M226.2 81.1v1.3" fill="none" stroke="#c90d0c" stroke-width=".61"/>
<g fill="none" stroke="#c90d0c" stroke-width=".21">
<path d="M164.1 196.8h.8l.4 .4v1.5l-.4 .4h-.8zM164.3 180.3h1.3M165 180.3v2.3M166.2 180.3h.6M166.2 182.6h.6M166.3 197.6h.7l.2 .2v1.3h-.5a.46 .46 0 0 1-.5-.4 .46 .46 0 0 1 .5-.5h.5M166.5 180.3v2.3M167.4 180.3h1.3M167.9 197.6h.8M168 180.3v2.3M168.2 196.8v2.1l.5 .2M169.4 180.3v2.3h1"/>
<path d="M169.4 198.3h1.1a.54 .54 0 0 0-.4-.7 .54 .54 0 0 0-.7 .5l.1 .9 1 .1M171.2 181.3h.8M171.3 197.8l.1 .1zM171.3 198.8l.1 .1zM172.2 180.3h-1v2.3h1M173 181.3l.1 .1zM173 182.3l.1 .1zM178.5 196.5l-1 2.9M179.2 197.3a.64 .64 0 0 1 1-.5 .64 .64 0 0 1 .1 1l-1.1 1.3h1.4M181.3 197v-.2h1.3l-.6 2.3M184.4 196.5l-1.1 2.9M185.1 197.3a.65 .65 0 0 1 .9-.5 .65 .65 0 0 1 .2 1l-1.1 1.3h1.3"/>
<path d="M187.5 197a.53 .53 0 0 1 .6-.2 .53 .53 0 0 1 .3 .6 1.34 1.34 0 0 1-.6 1.7 1.4 1.4 0 0 1-.3-2.1zM188.3 197.3l-1 1.3M189.3 199.1h1.3M189.3 197.3l.6-.5v2.3M191.5 197a.66 .66 0 0 1 .7-.2 .66 .66 0 0 1 .5 .6v.7h-.8a.64 .64 0 0 1-.4-1.1zM192.7 198.1l-.4 .7-.7 .3M194.6 199.1h1.3M194.6 197.3l.6-.5v2.3M196.6 199.1h1.4M196.6 197.3l.7-.5v2.3M198.8 198.8l.1 .1zM198.8 197.8l.1 .1z"/>
<path d="M200 197a.55 .55 0 0 1 .6-.2 .55 .55 0 0 1 .3 .6 1.34 1.34 0 0 1-.5 1.7 1.38 1.38 0 0 1-.5-2zM200.9 197.3l-1.1 1.3M201.8 197.3a.65 .65 0 0 1 .9-.5 .65 .65 0 0 1 .2 1l-1.1 1.3h1.3M205.1 198.1h.6a.65 .65 0 0 0 .7-.7 .65 .65 0 0 0-.7-.6h-.6v2.3M207.2 199.1v-2.3l.7 1.3 .8-1.3v2.3M236.3 197a.58 .58 0 0 0-.8-.1 .58 .58 0 0 0 0 .9l.7 .3a.58 .58 0 0 1 .1 .9 .58 .58 0 0 1-.9 0l-.2-.2M237.3 197.6l.9 .1 .1 .3v1.1M237.3 196.8v2.3M239.1 198.3h1.1a.54 .54 0 0 0-.4-.7 .54 .54 0 0 0-.7 .5l.1 .9 1 .1M240.9 198.3h1.1a.54 .54 0 0 0-.4-.7 .54 .54 0 0 0-.7 .5l.1 .9 1 .1M242.6 197.6h.8M242.8 196.8v1.9l.3 .4h.3"/>
<path d="M244.1 198.8l.1 .1zM244.1 197.8l.1 .1zM249.1 199.1h1.3M249.1 197.3l.7-.5v2.3M251.7 187.9h.6a.65 .65 0 0 0 .7-.6 .65 .65 0 0 0-.7-.7h-.6v2.4M252.2 196.5l-1.1 2.9M252.5 187.9l.5 1.1M252.9 199.1h1.3M252.9 197.3l.6-.5v2.3M253.8 187.7h.8M254.9 186.6h-1.1v2.4h1.1M255.4 186.6l.8 2.4 .8-2.4"/>
<path d="M257.7 187.6l.1 .1zM257.7 188.6l.1 .2z"/>
<circle cx="176.1" cy="197.3" r=".52"/>
<circle cx="176.1" cy="198.5" r=".65"/>
</g>
<g fill="none" stroke="#c90d0c" stroke-width=".23">
<path d="M178.3 181.2h.8a.7 .7 0 0 1 .6 .8 .7 .7 0 0 1-.8 .6 .7 .7 0 0 1-.6-.7zM179.4 180.1h-.3a1.11 1.11 0 0 0-.8 1.1M181.6 180.1h-.7l-.4 .5v1.6l.4 .4h.7M182.4 180.9l1 .1 .1 .3v1.3M182.4 180.1v2.5M184.3 182.9h1.2M186.2 180.6a.69 .69 0 0 1 1-.5 .69 .69 0 0 1 .2 1.1l-1.2 1.4h1.4M189 180.1l-.6 1.9h1.4M189.4 181.5v1.1M190.7 180.1h.7a.56 .56 0 0 1 .5 .5 .56 .56 0 0 1-.5 .6 .7 .7 0 0 1 .7 .7 .7 .7 0 0 1-.7 .7h-.7zM190.7 181.2h.7M192.8 180.1h.1v.1h-.1z"/>
<path d="M192.8 180.9v1.7M193.5 180.9h.9M193.8 180.1v2.3l.6 .2M195 182.9h1.2M197 181.2h1.1M198.1 180.1h-1.1v2.5M198.9 180.1h.7a.56 .56 0 0 1 .5 .5 .56 .56 0 0 1-.5 .6 .7 .7 0 0 1 .7 .7 .7 .7 0 0 1-.7 .7h-.7zM198.9 181.2h.7M200.9 182.9h1.2M202.9 181.2h1.1M204 180.1h-1.1v2.5M204.7 181.8h1.1a.58 .58 0 0 0-.4-.9 .58 .58 0 0 0-.7 .6l.1 1 1 .1"/>
<path d="M206.8 180.9l.7 .1 .2 .3v1.3h-.6a.49 .49 0 0 1-.5-.5 .49 .49 0 0 1 .5-.5h.6M208.4 180.9h.9M208.7 180.1v2.3l.6 .2M210.1 180.9l1 .1 .1 .3v1.3M210.1 180.1v2.5M212.1 181.8h1.1a.59 .59 0 0 0-.4-.9 .59 .59 0 0 0-.7 .6l.1 1 1 .1M214.9 181.2v-.3h-.8v1.7M215.4 180.1l.6 2.5 .5-1.7 .6 1.7 .6-2.5M218.3 180.1l.1 .1zM218.4 180.9v1.7M219.3 182.6v-1.7l.9 .1 .2 .2v1.4M222.4 182.6h-.7l-.4-.2v-1.1l.1-.3 1-.1v2.3l-.3 .2h-.7"/>
<path d="M223.2 182.9h1.1M225.1 181.5h.7a.7 .7 0 0 0 .7-.7 .7 .7 0 0 0-.7-.7h-.7v2.5M226 181.5l.5 1.1M227.3 181.8h1.2a.59 .59 0 0 0-.4-.9 .59 .59 0 0 0-.8 .6l.2 1 1 .1M229.2 180.9l.5 1.7 .6-1.7M231.1 180.1h.7a.56 .56 0 0 1 .6 .5 .56 .56 0 0 1-.6 .6 .7 .7 0 0 1 .7 .7 .7 .7 0 0 1-.7 .7h-.7zM231.1 181.2h.7"/>
</g>
<g fill="none" stroke="#c90d0c" stroke-width=".38">
<path d="M243.4 151.6l1.8-.2 .5-1.2-1.2-1.5 1-1 1.5 1.2 1.2-.5 .1-1.8h1.4l.2 1.8 1.2 .5 1.5-1.2 .9 1-1.1 1.5 .5 1.2 1.8 .2M243.4 151.6v1.3l1.8 .2 .5 1.2-1.2 1.5 1 .9 1.5-1.1 .5 .3 .8-2a1.78 1.78 0 0 1-.4-3.1 1.78 1.78 0 0 1 2.9 1.2M243.4 152.7h3.9M243.4 152.3h3.8M243.4 152h3.9M243.4 151.6h4M244 153h3.4M244.6 155.8h2.1M244.6 148.8h2.2M244.8 155.4h2.9M244.8 148.5h1.6M244.9 149.2h8.3"/>
<path d="M244.9 156.1h1.4M245.1 155.1h2.8M245.2 148.1h.8M245.2 149.5h7.7M245.2 151.3h2.3M245.3 156.5h.5M245.3 153.4h2.3M245.3 150.9h2.5M245.4 154.7h2.6M245.4 153.7h2.6M245.5 149.9h7.1M245.5 150.6h3"/>
<path d="M245.5 147.8h.1M245.6 154.1h2.7M245.6 154.4h2.5M245.7 150.2h6.7M247.1 148.8h3.9M247.4 155.8h.2M248 148.5h2.1M248.2 148.1h1.7M248.2 147.8h1.7M248.3 147.4h1.5M248.3 147.1h1.5M248.3 146.7h1.4"/>
<path d="M249.6 150.6h3M249.8 154.1h2.7M249.9 154.4h2.5M250.1 153.7h2.6M250.1 154.7h2.6M250.2 155.1h2.8M250.2 150.9h2.5M250.4 155.4h2.9M250.4 153.4h2.4M250.5 155.8h.2M250.5 151.3h2.3M250.6 153h3.5"/>
<path d="M250.7 151.6h4M250.8 152.7h3.9M250.8 152v.3M250.8 152h3.9M250.8 152.3l-.1 .5-.3 .6M250.8 152.3h3.9M251.2 148.8h2.3M251.4 155.8h2.1M251.7 148.5h1.6M251.8 156.1h1.4M252.1 148.1h.8M252.2 156.5h.6"/>
<path d="M252.5 147.8h.1M254.7 151.6v1.3l-1.8 .2-.5 1.2 1.1 1.5-.9 .9-1.5-1.1-.6 .3-.8-2 .7-.5"/>
</g>
<g fill="none" stroke="#0dab76" stroke-width=".2">
<path d="M162.7 35.4v12.7M43.3 45.6h10.2M63.6 45.6h20.4M66.2 45.6v7.6h-12.7M68.7 58.3h15.3M68.7 55.7h15.3M68.7 50.7h15.3M68.7 53.2h15.3M68.7 40.5h15.3M129.7 58.3h12.7M129.7 50.7h20.3v7.6h12.7M129.7 55.7h12.7"/>
<path d="M129.7 40.5h17.7M129.7 45.6h33M129.7 43h17.7M134.7 45.6v2.5h-5M155.1 45.6v2.5M155.1 55.7v2.6M162.7 55.7v17.8M177.9 58.3v-2.6h33v35.6M205.9 55.7v2.6M68.7 68.4h15.3M68.7 60.8h15.3M68.7 63.4h15.3"/>
<path d="M68.7 65.9h15.3M129.7 68.4h50.8M129.7 60.8h12.7M129.7 63.4h12.7M129.7 65.9h33M177.9 65.9v2.5M203.3 78.6h7.6M203.3 73.5h28M205.9 65.9v2.5M218.6 60.8v7.6h-15.3M226.2 73.5v2.6M236.3 60.8v7.6"/>
<path d="M236.3 78.6v12.7M56 93.8h7.6M56 96.4h50.8M56 91.3h7.6M56 98.9h50.8M73.8 93.8h5.1M73.8 91.3h15.2M89 93.8h2.6v5.1M99.2 91.3h2.5v5.1M56 111.6h7.6M56 116.7h50.8M56 109.1h7.6"/>
<path d="M56 114.2h50.8M73.8 111.6h5.1M73.8 109.1h15.2M89 111.6h2.6v5.1M99.2 109.1h2.5v5.1M160.1 109.1v5.1h17.8M177.9 119.2h-17.8v5.1M56 129.4h7.6M56 134.5h50.8M56 126.9h7.6M56 131.9h50.8M73.8 129.4h5.1"/>
<path d="M73.8 126.9h15.2M89 129.4h2.6v5.1M99.2 126.9h2.5v5M165.2 137h12.7M165.2 139.6h12.7M170.3 126.9h7.6M170.3 124.3h7.6M221.1 137h12.7M221.1 139.6h12.7M56 147.2h7.6M56 152.2h50.8M56 144.6h7.6"/>
<path d="M56 149.7h50.8M73.8 147.2h5.1M73.8 144.6h15.2M89 147.2h2.6v5M99.2 144.6h2.5v5.1M165.2 142.1h12.7M56 164.9h7.6M56 170h50.8M56 162.4h7.6M56 167.5h50.8M73.8 164.9h5.1M73.8 162.4h15.2"/>
<path d="M89 164.9h2.6v5.1M99.2 162.4h2.5v5.1M56 182.7h7.6M56 187.8h50.8M56 180.2h7.6M56 185.3h50.8M73.8 182.7h5.1M73.8 180.2h15.2M89 182.7h2.6v5.1M99.2 180.2h2.5v5.1"/>
</g>
<g fill="#0dab76" stroke="#0dab76" stroke-width=".2">
<circle cx="177.9" cy="68.4" r=".51"/>
<circle cx="101.7" cy="96.4" r=".51"/>
<circle cx="91.6" cy="98.9" r=".51"/>
<circle cx="91.6" cy="152.2" r=".51"/>
<circle cx="91.6" cy="116.7" r=".51"/>
<circle cx="101.7" cy="114.2" r=".51"/>
<circle cx="91.6" cy="134.5" r=".51"/>
<circle cx="101.7" cy="131.9" r=".51"/>
<circle cx="101.7" cy="149.7" r=".51"/>
<circle cx="91.6" cy="170" r=".51"/>
<circle cx="101.7" cy="167.5" r=".51"/>
<circle cx="91.6" cy="187.8" r=".51"/>
<circle cx="101.7" cy="185.3" r=".51"/>
<circle cx="66.2" cy="45.6" r=".51"/>
<circle cx="134.7" cy="45.6" r=".51"/>
<circle cx="155.1" cy="45.6" r=".51"/>
<circle cx="162.7" cy="45.6" r=".51"/>
<circle cx="205.9" cy="68.4" r=".51"/>
<circle cx="155.1" cy="58.3" r=".51"/>
<circle cx="162.7" cy="58.3" r=".51"/>
<circle cx="162.7" cy="65.9" r=".51"/>
<circle cx="210.9" cy="78.6" r=".51"/>
<circle cx="205.9" cy="55.7" r=".51"/>
<circle cx="226.2" cy="73.5" r=".51"/>
</g>
<text font-size="5.4" fill="#c90d0c" x="185.5" y="192.9">Jaimy Juliano</text>
<g font-size="3.6" fill="#c90d0c">
<text x="164" y="189.1">Design by:</text>
<text x="254.1" y="192.9">A</text>
</g>
<g font-size="2.7" fill="#c90d0c">
<text x="165.2" y="168.7">Released under the Creative Commons</text>
<text x="165.2" y="172.6">Attribution Share-Alike 4.0 License</text>
<text x="166" y="176.4">https://creativecommons.org/licenses/by-sa/4.0/</text>
</g>
<g font-size="2.5" fill="#808080">
<text x="160.1" y="32.6">3.3V</text>
<text x="68.7" y="40.5">SCLK</text>
<text x="89.3" y="37.2">AD7794</text>
<text x="142.4" y="40.5">MOSI</text>
<text x="43.3" y="45.6">CS_PIN</text>
<text x="68.7" y="45.6">CS</text>
<text x="142.4" y="43">MISO</text>
<text x="68.7" y="50.7">AIN6(+)</text>
<text x="68.7" y="53.2">AIN6(-)</text>
<text x="156.1" y="50">C1</text>
<text x="163.7" y="50">C2</text>
<text x="68.7" y="58.3">AIN1(-)</text>
<text x="68.7" y="55.7">AIN1(+)</text>
<text x="134.8" y="58.3">AIN4(+)</text>
<text x="134.8" y="55.7">AIN4(-)</text>
<text x="156.1" y="54.8">10uf</text>
<text x="163.7" y="54.8">0.1uf</text>
<text x="216" y="58">3.3V</text>
<text x="68.7" y="60.8">AIN2(+)</text>
<text x="68.7" y="63.4">AIN2(-)</text>
<text x="68.7" y="65.9">AIN3(+)</text>
<text x="134.8" y="63.4">AIN5(+)</text>
<text x="134.8" y="60.8">AIN5(-)</text>
<text x="166.4" y="60.9">4.7uf tant</text>
<text x="173.7" y="65.8">C3</text>
<text x="199.3" y="60.9">0.1uf</text>
<text x="201.7" y="65.8">C4</text>
<text x="236.3" y="65.9" transform="rotate(-90 236.3 65.9)">EX_EN_PIN</text>
<text x="68.7" y="68.4">AIN3(-)</text>
<text x="216" y="73.5">EX_EN</text>
<text x="159.1" y="78.1">AGND</text>
<text x="58.6" y="93.8">EXV</text>
<text x="58.6" y="91.3">GND</text>
<text x="58.6" y="96.4">AIN1(-)</text>
<text x="58.6" y="98.9">AIN1(+)</text>
<text x="207.3" y="98.4">AGND</text>
<text x="232.7" y="98.4">AGND</text>
<text x="157.6" y="106.3">3.3V</text>
<text x="35.7" y="113.4">J2</text>
<text x="58.6" y="111.6">EXV</text>
<text x="58.6" y="109.1">GND</text>
<text x="58.6" y="116.7">AIN2(+)</text>
<text x="58.6" y="114.1">AIN2(-)</text>
<text x="170.3" y="114.1">3.3V</text>
<text x="170.3" y="119.2">GND</text>
<text x="170.3" y="124.3">A1</text>
<text x="35.7" y="131.2">J3</text>
<text x="58.6" y="129.4">EXV</text>
<text x="58.6" y="131.9">AIN3(-)</text>
<text x="58.6" y="126.8">GND</text>
<text x="156.6" y="128.9">AGND</text>
<text x="170.3" y="126.8">A2</text>
<text x="58.6" y="134.5">AIN3(+)</text>
<text x="165.2" y="137">SCLK</text>
<text x="223.6" y="137">CS_PIN</text>
<text x="165.2" y="142.1">MISO</text>
<text x="165.2" y="139.5">MOSI</text>
<text x="223.6" y="139.5">EX_EN_PIN</text>
<text x="35.7" y="148.9">J4</text>
<text x="58.6" y="147.2">EXV</text>
<text x="58.6" y="149.7">AIN4(-)</text>
<text x="58.6" y="144.6">GND</text>
<text x="58.6" y="152.2">AIN4(+)</text>
<text x="35.7" y="166.7">J5</text>
<text x="58.6" y="164.9">EXV</text>
<text x="58.6" y="167.5">AIN5(-)</text>
<text x="58.6" y="162.4">GND</text>
<text x="58.6" y="170">AIN5(+)</text>
<text x="35.7" y="184.5">J6</text>
<text x="58.6" y="182.7">EXV</text>
<text x="58.6" y="185.3">AIN6(-)</text>
<text x="58.6" y="180.2">GND</text>
<text x="58.6" y="187.8">AIN6(+)</text>
</g>
<g font-size="2.1" fill="#808080">
<text x="82.9" y="40.1">P$1</text>
<text x="91.4" y="41.3">SCLK</text>
<text x="118.6" y="41.3">DIN</text>
<text x="126.9" y="40.1">P$24</text>
<text x="82.9" y="42.7">P$2</text>
<text x="82.9" y="45.2">P$3</text>
<text x="82.9" y="47.8">P$4</text>
<text x="91.4" y="43.8">CLK</text>
<text x="91.4" y="46.3">CS</text>
<text x="111.1" y="43.8">DOUT/RDY</text>
<text x="116.2" y="46.3">DVDD</text>
<text x="126.9" y="47.8">P$21</text>
<text x="126.9" y="45.2">P$22</text>
<text x="126.9" y="42.7">P$23</text>
<text x="82.9" y="50.3">P$5</text>
<text x="82.9" y="52.8">P$6</text>
<text x="91.4" y="48.9">NC</text>
<text x="91.4" y="51.4">AIN6(+)/P1</text>
<text x="91.4" y="54">AIN6(-)/P2</text>
<text x="116.5" y="48.9">AVDD</text>
<text x="117.3" y="54">PSW</text>
<text x="117.5" y="51.4">GND</text>
<text x="126.9" y="52.8">P$19</text>
<text x="126.9" y="50.3">P$20</text>
<text x="82.9" y="55.4">P$7</text>
<text x="82.9" y="57.9">P$8</text>
<text x="91.4" y="56.5">AIN1(+)</text>
<text x="91.4" y="59">AIN1(-)</text>
<text x="103.9" y="59">AIN4(+)/REFIN2(+)</text>
<text x="105" y="56.5">AIN4(-)/REFIN2(-)</text>
<text x="126.9" y="57.9">P$17</text>
<text x="126.9" y="55.4">P$18</text>
<text x="81.7" y="63">P$10</text>
<text x="81.9" y="65.5">P$11</text>
<text x="82.9" y="60.5">P$9</text>
<text x="91.4" y="61.6">AIN2(+)</text>
<text x="91.4" y="64.1">AIN2(-)</text>
<text x="107.9" y="64.1">AIN5(+)/IOUT2</text>
<text x="109.2" y="61.6">AIN5(-/IOUT1</text>
<text x="126.9" y="65.5">P$14</text>
<text x="126.9" y="63">P$15</text>
<text x="126.9" y="60.5">P$16</text>
<text x="81.7" y="68.1">P$12</text>
<text x="91.4" y="66.7">AIN3(+)</text>
<text x="91.4" y="69.2">AIN3(-)</text>
<text x="112" y="69.2">REFIN1(+)</text>
<text x="112.5" y="66.7">REFIN1(-)</text>
<text x="126.9" y="68.1">P$13</text>
<text x="181.5" y="68.1">5</text>
<text x="185.3" y="69.2">OUT</text>
<text x="196.3" y="69.2">IN</text>
<text x="201.1" y="68.1">1</text>
<text x="195.5" y="74.3">EN</text>
<text x="201.1" y="73.2">3</text>
<text x="181.5" y="78.2">4</text>
<text x="185.3" y="79.4">NC/FB</text>
<text x="193.7" y="79.4">GND</text>
<text x="201.1" y="78.2">2</text>
<text x="44.9" y="94.6">3</text>
<text x="44.9" y="92.1">4</text>
<text x="44.9" y="99.7">1</text>
<text x="44.9" y="97.1">2</text>
<text x="44.9" y="112.4">3</text>
<text x="44.9" y="109.8">4</text>
<text x="179.5" y="111.3">1</text>
<text x="179.5" y="113.8">2</text>
<text x="185.3" y="112.4">RESET</text>
<text x="44.9" y="117.4">1</text>
<text x="44.9" y="114.9">2</text>
<text x="179.5" y="116.3">3</text>
<text x="179.5" y="118.9">4</text>
<text x="185.3" y="114.9">3V</text>
<text x="185.3" y="117.4">AREF</text>
<text x="185.3" y="120">GND</text>
<text x="179.5" y="121.4">5</text>
<text x="179.5" y="123.9">6</text>
<text x="185.3" y="122.5">GPIOA0</text>
<text x="185.3" y="125.1">GPIOA1</text>
<text x="208.3" y="122.5">VBAT</text>
<text x="210.7" y="125.1">EN</text>
<text x="218.4" y="123.9">27</text>
<text x="218.4" y="121.4">28</text>
<text x="44.9" y="130.1">3</text>
<text x="44.9" y="127.6">4</text>
<text x="179.5" y="126.5">7</text>
<text x="179.5" y="129">8</text>
<text x="179.5" y="131.6">9</text>
<text x="185.3" y="127.6">GPIOA2</text>
<text x="185.3" y="130.1">GPIOA3</text>
<text x="206" y="130.1">GPIO13</text>
<text x="209.3" y="127.6">USB</text>
<text x="218.4" y="131.6">24</text>
<text x="218.4" y="129">25</text>
<text x="218.4" y="126.5">26</text>
<text x="44.9" y="135.2">1</text>
<text x="44.9" y="132.7">2</text>
<text x="178.3" y="134.1">10</text>
<text x="178.4" y="136.6">11</text>
<text x="185.3" y="132.7">GPIOA4</text>
<text x="185.3" y="135.2">GPIOA5</text>
<text x="185.3" y="137.8">GPIOSCK</text>
<text x="206" y="137.8">GPIO10</text>
<text x="206" y="132.7">GPIO12</text>
<text x="206.1" y="135.2">GPIO11</text>
<text x="218.4" y="136.6">22</text>
<text x="218.4" y="134.1">23</text>
<text x="178.3" y="139.2">12</text>
<text x="178.3" y="141.7">13</text>
<text x="185.3" y="140.3">GPIOMOSI</text>
<text x="185.3" y="142.8">GPIOMISO</text>
<text x="207.1" y="140.3">GPIO9</text>
<text x="207.1" y="142.8">GPIO6</text>
<text x="218.4" y="139.2">21</text>
<text x="218.4" y="141.7">20</text>
<text x="44.9" y="147.9">3</text>
<text x="44.9" y="145.4">4</text>
<text x="178.3" y="144.3">14</text>
<text x="178.3" y="146.8">15</text>
<text x="178.3" y="149.3">16</text>
<text x="185.3" y="145.4">GPIORX</text>
<text x="185.3" y="147.9">GPIOTX</text>
<text x="204.2" y="147.9">GPIOSCL</text>
<text x="207.1" y="145.4">GPIO5</text>
<text x="218.4" y="149.3">17</text>
<text x="218.4" y="146.8">18</text>
<text x="218.4" y="144.3">19</text>
<text x="44.9" y="153">1</text>
<text x="44.9" y="150.5">2</text>
<text x="185.3" y="150.5">NC</text>
<text x="203.9" y="150.5">GPIOSDA</text>
<text x="44.9" y="165.7">3</text>
<text x="44.9" y="163.2">4</text>
<text x="44.9" y="170.8">1</text>
<text x="44.9" y="168.2">2</text>
<text x="44.9" y="183.5">3</text>
<text x="44.9" y="180.9">4</text>
<text x="44.9" y="188.6">1</text>
<text x="44.9" y="186">2</text>
</g>
</svg>
